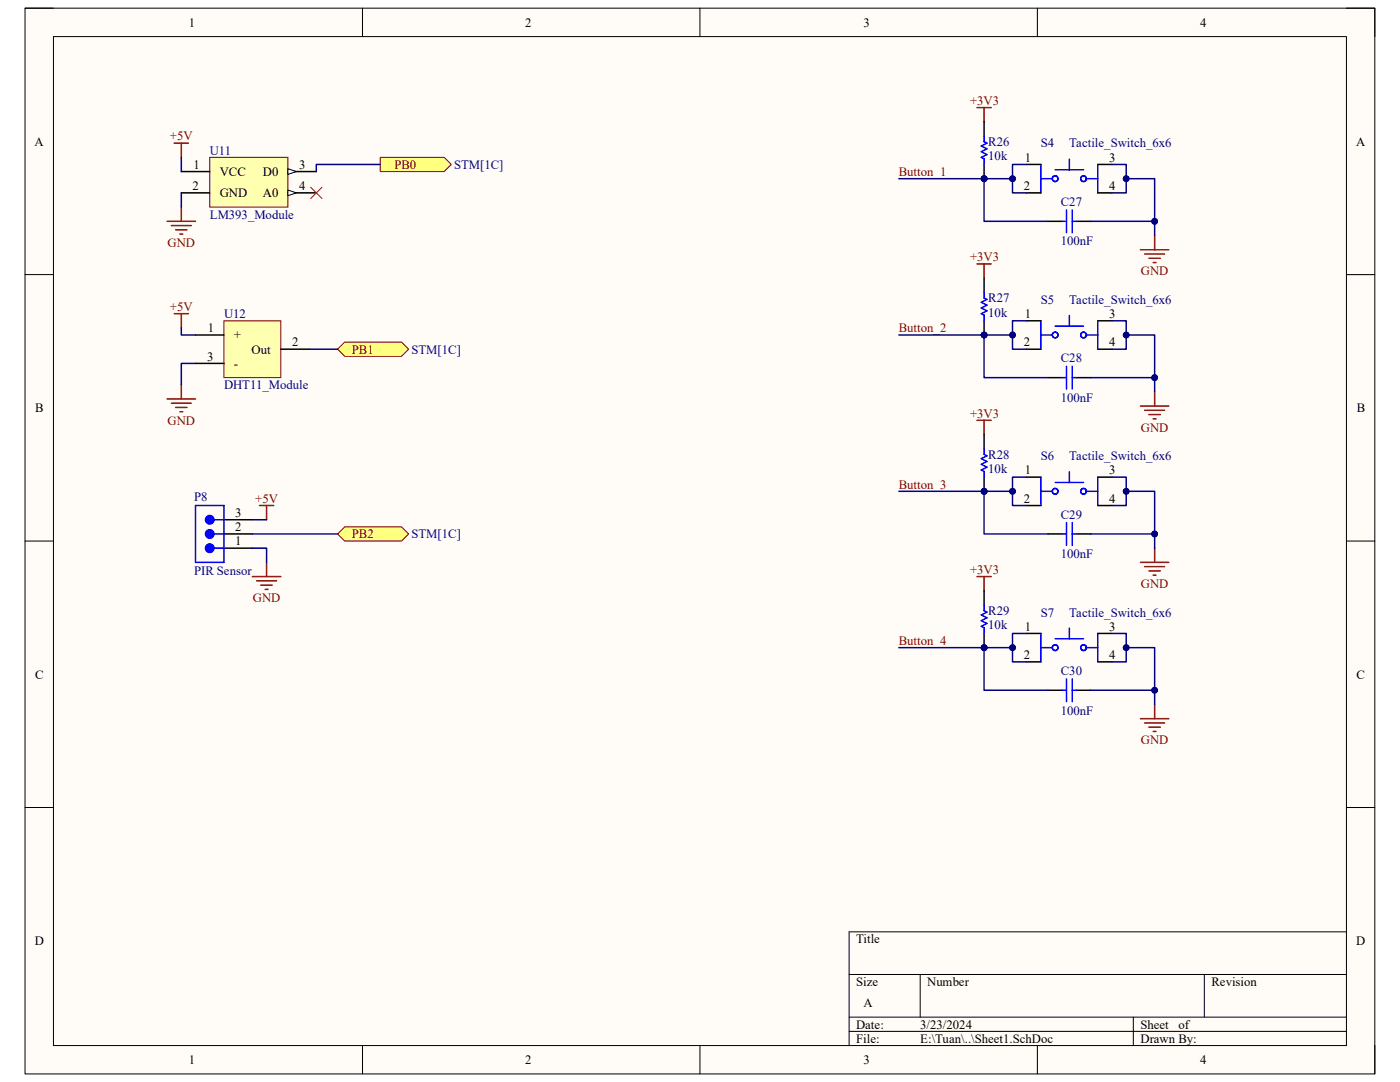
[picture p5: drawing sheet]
<svg xmlns="http://www.w3.org/2000/svg" width="279mm" height="216mm" viewBox="0 0 279 216" stroke-linecap="round" stroke-linejoin="round" font-family="sans-serif">
<path d="M5 1.6h269.4v212.7h-269.4z" fill-rule="evenodd" fill="#fffcf8"/>
<path d="M5 1.6h269.4v212.7h-269.4z" fill="none" stroke="#000" stroke-width=".2"/>
<path d="M10.7 7.3h258v201.3h-258z" fill-rule="evenodd" fill="#fffcf8"/>
<g fill="none" stroke="#000" stroke-width=".2">
<path d="M5 1.6h5.7M10.7 7.3h258v201.3h-258zM72.3 1.6v5.7M139.7 1.6v5.7M207 1.6v5.7M268.7 1.6h5.7v5.7M5 54.8h5.7M268.7 54.8h5.7M5 108h5.7M268.7 108h5.7M5 161.1h5.7M268.7 161.1h5.7"/>
<path d="M169.5 194.4h99.2M183.6 194.4v8.6M240.3 194.4v8.6M268.7 185.9h-99.2v22.7M72.3 208.6v5.7M139.7 208.6v5.7M169.5 203h99.2M169.5 205.8h99.2M207 208.6v5.7M226.2 203v5.6M274.4 208.6v5.7"/>
</g>
<path d="M41.9 31.4h15.6v9.9h-15.6z" fill-rule="evenodd" fill="#ffffb0"/>
<path d="M41.9 31.4h15.6v9.9h-15.6z" fill="none" stroke="#800000" stroke-width=".2"/>
<path d="M36.2 34.2h5.7M36.2 38.5h5.7M57.5 34.2h5.6" fill="none" stroke="#000" stroke-width=".3"/>
<path d="M57.5 33.7l1.7 .5-1.7 .6z" fill="#f8fcff"/>
<path d="M57.5 33.7l1.7 .5-1.7 .6z" fill="none" stroke="#000" stroke-width=".2"/>
<path d="M57.5 38.5h5.6" fill="none" stroke="#000" stroke-width=".3"/>
<path d="M57.5 37.9l1.7 .6-1.7 .6z" fill="#f8fcff"/>
<path d="M57.5 37.9l1.7 .6-1.7 .6z" fill="none" stroke="#000" stroke-width=".2"/>
<g fill="none" stroke="#800000" stroke-width=".3">
<path d="M34.8 28.6h2.8M36.2 28.6v2.8M195 21.5h2.8M196.4 21.5v2.8M33.4 44.2h5.6M34.2 45h4M35.1 45.9h2.2M35.9 46.7h.6M36.2 41.3v2.9M33.4 79.6h5.6M34.8 62.6h2.8M36.2 62.6v2.8"/>
<path d="M36.2 76.8v2.8M34.2 80.5h4M35.1 81.3h2.2M35.9 82.2h.6"/>
</g>
<path d="M62 37.4l2.3 2.2M64.3 37.4l-2.3 2.2" fill="none" stroke="#f00" stroke-width=".2"/>
<g fill="none" stroke="#00f" stroke-width=".3">
<path d="M207.7 35.7h2.3M207.7 32.8v5.7M210.6 33.9h5.6M213.4 31.8v2.1M216.8 35.7h2.3M219.1 32.8v5.7"/>
<circle cx="210.6" cy="35.7" r=".57"/>
<circle cx="216.2" cy="35.7" r=".57"/>
</g>
<path d="M204.9 32.8h2.8M204.9 38.5h2.8M219.1 32.8h2.8M219.1 38.5h2.8" fill="none" stroke="#000" stroke-width=".3"/>
<circle cx="196.4" cy="35.7" r=".57" fill="#000080"/>
<circle cx="196.4" cy="35.7" r=".57" fill="none" stroke="#000080" stroke-width=".2"/>
<path d="M196.4 32.8v2.9" fill="none" stroke="#000" stroke-width=".3"/>
<circle cx="196.4" cy="35.7" r=".57" fill="#000080"/>
<circle cx="196.4" cy="35.7" r=".57" fill="none" stroke="#000080" stroke-width=".2"/>
<path d="M196.4 24.3v2.8M209.2 44.2h2.8M214.8 44.2h2.9M204.9 64h2.8M204.9 69.7h2.8M219.1 64h2.8M219.1 69.7h2.8" fill="none" stroke="#000" stroke-width=".3"/>
<g fill="none" stroke="#00f" stroke-width=".3">
<path d="M196.4 27.1v1.2l.6 .3-1.2 .5 1.2 .6-1.2 .6 1.2 .5-1.2 .6 .6 .3v1.1M212 44.2h.8M212.8 41.9v4.5M214 41.9v4.5M214 44.2h.8M207.7 66.8h2.3M207.7 64v5.7M210.6 65.1h5.6M213.4 62.9v2.2M216.8 66.8h2.3M219.1 64v5.7"/>
<circle cx="210.6" cy="66.8" r=".57"/>
<circle cx="216.2" cy="66.8" r=".57"/>
</g>
<path d="M195 52.7h2.8M196.4 52.7v2.8M227.6 49.8h5.7M228.4 50.7h4M229.3 51.5h2.3M230.1 52.4h.6M230.4 47v2.8" fill="none" stroke="#800000" stroke-width=".3"/>
<circle cx="196.4" cy="66.8" r=".57" fill="#000080"/>
<circle cx="196.4" cy="66.8" r=".57" fill="none" stroke="#000080" stroke-width=".2"/>
<path d="M196.4 64v2.8" fill="none" stroke="#000" stroke-width=".3"/>
<circle cx="196.4" cy="66.8" r=".57" fill="#000080"/>
<circle cx="196.4" cy="66.8" r=".57" fill="none" stroke="#000080" stroke-width=".2"/>
<path d="M196.4 55.5v2.8M209.2 75.4h2.8M214.8 75.4h2.9M204.9 95.2h2.8M219.1 95.2h2.8M204.9 100.9h2.8M219.1 100.9h2.8" fill="none" stroke="#000" stroke-width=".3"/>
<g fill="none" stroke="#00f" stroke-width=".3">
<path d="M196.4 58.3v1.2l.6 .3-1.2 .5 1.2 .6-1.2 .6 1.2 .5-1.2 .6 .6 .3v1.1M212 75.4h.8M212.8 73.1v4.5M214 73.1v4.5M214 75.4h.8M207.7 98h2.3M207.7 95.2v5.7M210.6 96.3h5.6M213.4 94.1v2.2M216.8 98h2.3M219.1 95.2v5.7"/>
<circle cx="210.6" cy="98" r=".57"/>
<circle cx="216.2" cy="98" r=".57"/>
</g>
<path d="M230.4 78.2v2.8M195 83.9h2.8M196.4 83.9v2.8M227.6 81h5.7M228.4 81.9h4M229.3 82.7h2.3M230.1 83.6h.6" fill="none" stroke="#800000" stroke-width=".3"/>
<circle cx="196.4" cy="98" r=".57" fill="#000080"/>
<circle cx="196.4" cy="98" r=".57" fill="none" stroke="#000080" stroke-width=".2"/>
<path d="M196.4 95.2v2.8" fill="none" stroke="#000" stroke-width=".3"/>
<circle cx="196.4" cy="98" r=".57" fill="#000080"/>
<circle cx="196.4" cy="98" r=".57" fill="none" stroke="#000080" stroke-width=".2"/>
<path d="M196.4 86.7v2.8M209.2 106.5h2.8M214.8 106.5h2.9M204.9 126.4h2.8M204.9 132.1h2.8M219.1 126.4h2.8M219.1 132.1h2.8" fill="none" stroke="#000" stroke-width=".3"/>
<g fill="none" stroke="#00f" stroke-width=".3">
<path d="M196.4 89.5v1.2l.6 .3-1.2 .5 1.2 .6-1.2 .5 1.2 .6-1.2 .6 .6 .3v1.1M212 106.5h.8M212.8 104.3v4.5M214 104.3v4.5M214 106.5h.8M207.7 129.2h2.3M207.7 126.4v5.7M210.6 127.5h5.6M213.4 125.3v2.2M216.8 129.2h2.3M219.1 126.4v5.7"/>
<circle cx="210.6" cy="129.2" r=".57"/>
<circle cx="216.2" cy="129.2" r=".57"/>
</g>
<path d="M195 115.1h2.8M196.4 115.1v2.8M227.6 112.2h5.7M228.4 113.1h4M229.3 113.9h2.3M230.1 114.8h.6M230.4 109.4v2.8" fill="none" stroke="#800000" stroke-width=".3"/>
<circle cx="196.4" cy="129.2" r=".57" fill="#000080"/>
<circle cx="196.4" cy="129.2" r=".57" fill="none" stroke="#000080" stroke-width=".2"/>
<path d="M196.4 126.4v2.8" fill="none" stroke="#000" stroke-width=".3"/>
<circle cx="196.4" cy="129.2" r=".57" fill="#000080"/>
<circle cx="196.4" cy="129.2" r=".57" fill="none" stroke="#000080" stroke-width=".2"/>
<path d="M196.4 117.9v2.8M209.2 137.7h2.8M214.8 137.7h2.9" fill="none" stroke="#000" stroke-width=".3"/>
<path d="M196.4 120.7v1.2l.6 .2-1.2 .6 1.2 .6-1.2 .5 1.2 .6-1.2 .6 .6 .3v1.1M212 137.7h.8M212.8 135.5v4.5M214 135.5v4.5M214 137.7h.8" fill="none" stroke="#00f" stroke-width=".3"/>
<path d="M44.7 64h11.3v11.4h-11.3z" fill-rule="evenodd" fill="#ffffb0"/>
<path d="M44.7 64h11.3v11.4h-11.3z" fill="none" stroke="#800000" stroke-width=".2"/>
<path d="M39 66.8h5.7M39 72.5h5.7M56 69.7h5.7" fill="none" stroke="#000" stroke-width=".3"/>
<circle cx="41.9" cy="103.7" r=".85" fill="#00f"/>
<circle cx="41.9" cy="103.7" r=".85" fill="none" stroke="#00f" stroke-width=".3"/>
<circle cx="41.9" cy="109.4" r=".85" fill="#00f"/>
<circle cx="41.9" cy="109.4" r=".85" fill="none" stroke="#00f" stroke-width=".3"/>
<circle cx="41.9" cy="106.5" r=".85" fill="#00f"/>
<g fill="none" stroke="#00f" stroke-width=".3">
<path d="M39 100.9h5.7v11.3h-5.7zM42.7 106.5h2M42.7 109.4h2M42.7 103.7h2"/>
<circle cx="41.9" cy="106.5" r=".85"/>
</g>
<path d="M44.7 106.5h5.7M44.7 109.4h5.7M44.7 103.7h5.7" fill="none" stroke="#000" stroke-width=".3"/>
<path d="M50.4 115.1h5.6M51.2 115.9h4M51.8 100.9h2.8M52.1 116.8h2.2M52.9 117.6h.6M53.2 100.9v2.8M53.2 112.2v2.9M227.6 143.4h5.7M228.4 144.3h4M229.3 145.1h2.3M230.1 146h.6M230.4 140.6v2.8" fill="none" stroke="#800000" stroke-width=".3"/>
<path d="M75.9 31.4h12.7l1.5 1.4-1.5 1.4h-12.7z" fill-rule="evenodd" fill="#ffff80"/>
<path d="M75.9 31.4h12.7l1.5 1.4-1.5 1.4h-12.7z" fill="none" stroke="#800000" stroke-width=".2"/>
<path d="M67.4 69.7l1.4-1.4h11.3l1.5 1.4-1.5 1.4h-11.3z" fill-rule="evenodd" fill="#ffff80"/>
<path d="M67.4 69.7l1.4-1.4h11.3l1.5 1.4-1.5 1.4h-11.3z" fill="none" stroke="#800000" stroke-width=".2"/>
<path d="M68.8 105.1h11.3l1.5 1.4-1.5 1.5h-11.3l-1.4-1.5z" fill-rule="evenodd" fill="#ffff80"/>
<path d="M68.8 105.1h11.3l1.5 1.4-1.5 1.5h-11.3l-1.4-1.5z" fill="none" stroke="#800000" stroke-width=".2"/>
<path d="M36.2 31.4v2.8M36.2 38.5v2.8M196.4 35.7v8.5h12.8M36.2 65.4v1.4h2.8M39 72.5h-2.8v4.3" fill="none" stroke="#000080" stroke-width=".3"/>
<circle cx="196.4" cy="35.7" r=".57" fill="#000080"/>
<circle cx="196.4" cy="35.7" r=".57" fill="none" stroke="#000080" stroke-width=".2"/>
<path d="M224.8 35.7h5.6v8.5h-12.7" fill="none" stroke="#000080" stroke-width=".3"/>
<circle cx="230.4" cy="44.2" r=".57" fill="#000080"/>
<circle cx="230.4" cy="44.2" r=".57" fill="none" stroke="#000080" stroke-width=".2"/>
<circle cx="224.8" cy="35.7" r=".57" fill="#000080"/>
<circle cx="224.8" cy="35.7" r=".57" fill="none" stroke="#000080" stroke-width=".2"/>
<path d="M230.4 44.2v2.8" fill="none" stroke="#000080" stroke-width=".3"/>
<circle cx="230.4" cy="44.2" r=".57" fill="#000080"/>
<circle cx="230.4" cy="44.2" r=".57" fill="none" stroke="#000080" stroke-width=".2"/>
<path d="M196.4 66.8v8.6h12.8" fill="none" stroke="#000080" stroke-width=".3"/>
<circle cx="196.4" cy="66.8" r=".57" fill="#000080"/>
<circle cx="196.4" cy="66.8" r=".57" fill="none" stroke="#000080" stroke-width=".2"/>
<path d="M224.8 66.8h5.6v8.6h-12.7" fill="none" stroke="#000080" stroke-width=".3"/>
<circle cx="230.4" cy="75.4" r=".57" fill="#000080"/>
<circle cx="230.4" cy="75.4" r=".57" fill="none" stroke="#000080" stroke-width=".2"/>
<circle cx="224.8" cy="66.8" r=".57" fill="#000080"/>
<circle cx="224.8" cy="66.8" r=".57" fill="none" stroke="#000080" stroke-width=".2"/>
<path d="M230.4 75.4v2.8" fill="none" stroke="#000080" stroke-width=".3"/>
<circle cx="230.4" cy="75.4" r=".57" fill="#000080"/>
<circle cx="230.4" cy="75.4" r=".57" fill="none" stroke="#000080" stroke-width=".2"/>
<path d="M196.4 98v8.5h12.8" fill="none" stroke="#000080" stroke-width=".3"/>
<circle cx="196.4" cy="98" r=".57" fill="#000080"/>
<circle cx="196.4" cy="98" r=".57" fill="none" stroke="#000080" stroke-width=".2"/>
<path d="M224.8 98h5.6v8.5h-12.7" fill="none" stroke="#000080" stroke-width=".3"/>
<circle cx="230.4" cy="106.5" r=".57" fill="#000080"/>
<circle cx="230.4" cy="106.5" r=".57" fill="none" stroke="#000080" stroke-width=".2"/>
<circle cx="224.8" cy="98" r=".57" fill="#000080"/>
<circle cx="224.8" cy="98" r=".57" fill="none" stroke="#000080" stroke-width=".2"/>
<path d="M230.4 106.5v2.9" fill="none" stroke="#000080" stroke-width=".3"/>
<circle cx="230.4" cy="106.5" r=".57" fill="#000080"/>
<circle cx="230.4" cy="106.5" r=".57" fill="none" stroke="#000080" stroke-width=".2"/>
<path d="M196.4 129.2v8.5h12.8" fill="none" stroke="#000080" stroke-width=".3"/>
<circle cx="196.4" cy="129.2" r=".57" fill="#000080"/>
<circle cx="196.4" cy="129.2" r=".57" fill="none" stroke="#000080" stroke-width=".2"/>
<path d="M224.8 129.2h5.6v8.5h-12.7" fill="none" stroke="#000080" stroke-width=".3"/>
<circle cx="230.4" cy="137.7" r=".57" fill="#000080"/>
<circle cx="230.4" cy="137.7" r=".57" fill="none" stroke="#000080" stroke-width=".2"/>
<circle cx="224.8" cy="129.2" r=".57" fill="#000080"/>
<circle cx="224.8" cy="129.2" r=".57" fill="none" stroke="#000080" stroke-width=".2"/>
<path d="M230.4 137.7v2.9" fill="none" stroke="#000080" stroke-width=".3"/>
<circle cx="230.4" cy="137.7" r=".57" fill="#000080"/>
<circle cx="230.4" cy="137.7" r=".57" fill="none" stroke="#000080" stroke-width=".2"/>
<path d="M61.7 69.7h5.7M179.4 129.2h22.7" fill="none" stroke="#000080" stroke-width=".3"/>
<circle cx="202.1" cy="129.2" r=".57" fill="#000080"/>
<circle cx="202.1" cy="129.2" r=".57" fill="none" stroke="#000080" stroke-width=".2"/>
<circle cx="196.4" cy="129.2" r=".57" fill="#000080"/>
<circle cx="196.4" cy="129.2" r=".57" fill="none" stroke="#000080" stroke-width=".2"/>
<path d="M179.4 98h22.7" fill="none" stroke="#000080" stroke-width=".3"/>
<circle cx="202.1" cy="98" r=".57" fill="#000080"/>
<circle cx="202.1" cy="98" r=".57" fill="none" stroke="#000080" stroke-width=".2"/>
<circle cx="196.4" cy="98" r=".57" fill="#000080"/>
<circle cx="196.4" cy="98" r=".57" fill="none" stroke="#000080" stroke-width=".2"/>
<path d="M179.4 66.8h22.7" fill="none" stroke="#000080" stroke-width=".3"/>
<circle cx="202.1" cy="66.8" r=".57" fill="#000080"/>
<circle cx="202.1" cy="66.8" r=".57" fill="none" stroke="#000080" stroke-width=".2"/>
<circle cx="196.4" cy="66.8" r=".57" fill="#000080"/>
<circle cx="196.4" cy="66.8" r=".57" fill="none" stroke="#000080" stroke-width=".2"/>
<path d="M179.4 35.7h22.7" fill="none" stroke="#000080" stroke-width=".3"/>
<circle cx="202.1" cy="35.7" r=".57" fill="#000080"/>
<circle cx="202.1" cy="35.7" r=".57" fill="none" stroke="#000080" stroke-width=".2"/>
<circle cx="196.4" cy="35.7" r=".57" fill="#000080"/>
<circle cx="196.4" cy="35.7" r=".57" fill="none" stroke="#000080" stroke-width=".2"/>
<path d="M204.9 126.4h-2.8v5.7h2.8" fill="none" stroke="#000080" stroke-width=".3"/>
<circle cx="202.1" cy="129.2" r=".57" fill="#000080"/>
<circle cx="202.1" cy="129.2" r=".57" fill="none" stroke="#000080" stroke-width=".2"/>
<path d="M204.9 95.2h-2.8v5.7h2.8" fill="none" stroke="#000080" stroke-width=".3"/>
<circle cx="202.1" cy="98" r=".57" fill="#000080"/>
<circle cx="202.1" cy="98" r=".57" fill="none" stroke="#000080" stroke-width=".2"/>
<path d="M204.9 64h-2.8v5.7h2.8" fill="none" stroke="#000080" stroke-width=".3"/>
<circle cx="202.1" cy="66.8" r=".57" fill="#000080"/>
<circle cx="202.1" cy="66.8" r=".57" fill="none" stroke="#000080" stroke-width=".2"/>
<path d="M204.9 32.8h-2.8v5.7h2.8" fill="none" stroke="#000080" stroke-width=".3"/>
<circle cx="202.1" cy="35.7" r=".57" fill="#000080"/>
<circle cx="202.1" cy="35.7" r=".57" fill="none" stroke="#000080" stroke-width=".2"/>
<path d="M221.9 126.4h2.9v5.7h-2.9" fill="none" stroke="#000080" stroke-width=".3"/>
<circle cx="224.8" cy="129.2" r=".57" fill="#000080"/>
<circle cx="224.8" cy="129.2" r=".57" fill="none" stroke="#000080" stroke-width=".2"/>
<path d="M221.9 95.2h2.9v5.7h-2.9" fill="none" stroke="#000080" stroke-width=".3"/>
<circle cx="224.8" cy="98" r=".57" fill="#000080"/>
<circle cx="224.8" cy="98" r=".57" fill="none" stroke="#000080" stroke-width=".2"/>
<path d="M221.9 64h2.9v5.7h-2.9" fill="none" stroke="#000080" stroke-width=".3"/>
<circle cx="224.8" cy="66.8" r=".57" fill="#000080"/>
<circle cx="224.8" cy="66.8" r=".57" fill="none" stroke="#000080" stroke-width=".2"/>
<path d="M221.9 32.8h2.9v5.7h-2.9" fill="none" stroke="#000080" stroke-width=".3"/>
<circle cx="224.8" cy="35.7" r=".57" fill="#000080"/>
<circle cx="224.8" cy="35.7" r=".57" fill="none" stroke="#000080" stroke-width=".2"/>
<path d="M75.9 32.8h-12.8v1.4M50.4 109.4h2.8v2.8M50.4 103.7h2.8M50.4 106.5h17" fill="none" stroke="#000080" stroke-width=".3"/>
<g font-size="2.5">
<text x="37.7" y="5.3">1</text>
<text x="104.8" y="5.3">2</text>
<text x="172.3" y="5.3">3</text>
<text x="239.5" y="5.3">4</text>
<text x="6.9" y="29.1">A</text>
<text x="270.6" y="29.1">A</text>
<text x="38.6" y="33.7">1</text>
<text x="43.9" y="35.1">VCC</text>
<text x="52.5" y="35.1">D0</text>
<text x="59.7" y="33.7">3</text>
<text x="204.5" y="32.3">1</text>
<text x="221.4" y="32.3">3</text>
<text x="38.4" y="37.9">2</text>
<text x="43.9" y="39.4">GND</text>
<text x="52.5" y="39.4">A0</text>
<text x="59.7" y="37.9">4</text>
<text x="204.3" y="37.9">2</text>
<text x="221.4" y="37.9">4</text>
<text x="204.5" y="63.5">1</text>
<text x="221.4" y="63.5">3</text>
<text x="41.4" y="72">3</text>
<text x="41.4" y="66.3">1</text>
<text x="46.7" y="67.7">+</text>
<text x="50.2" y="70.6">Out</text>
<text x="58.3" y="69.1">2</text>
<text x="204.3" y="69.1">2</text>
<text x="221.4" y="69.1">4</text>
<text x="46.7" y="73.4">-</text>
<text x="7" y="82.3">B</text>
<text x="270.8" y="82.3">B</text>
<text x="204.5" y="94.7">1</text>
<text x="221.4" y="94.7">3</text>
<text x="204.3" y="100.3">2</text>
<text x="221.4" y="100.3">4</text>
<text x="46.9" y="106">2</text>
<text x="46.9" y="103.2">3</text>
<text x="46.9" y="108.8">1</text>
<text x="204.5" y="125.9">1</text>
<text x="221.4" y="125.9">3</text>
<text x="204.3" y="131.5">2</text>
<text x="221.4" y="131.5">4</text>
<text x="7" y="135.4">C</text>
<text x="270.7" y="135.4">C</text>
<text x="6.9" y="188.6">D</text>
<text x="170.9" y="188.2">Title</text>
<text x="270.7" y="188.6">D</text>
<text x="170.9" y="196.7">Size</text>
<text x="185" y="196.7">Number</text>
<text x="241.8" y="196.7">Revision</text>
<text x="172.3" y="201">A</text>
<text x="170.9" y="205.2">Date:</text>
<text x="170.9" y="208.1">File:</text>
<text x="183.6" y="205.2">3/23/2024</text>
<text x="183.7" y="208.1">E:\Tuan\..\Sheet1.SchDoc</text>
<text x="227.6" y="205.2">Sheet</text>
<text x="227.6" y="208.1">Drawn By:</text>
<text x="235.2" y="205.2">of</text>
<text x="37.7" y="212.3">1</text>
<text x="104.8" y="212.3">2</text>
<text x="172.3" y="212.3">3</text>
<text x="239.5" y="212.3">4</text>
</g>
<g font-size="2.5" fill="#800000">
<text x="193.6" y="20.9">+3V3</text>
<text x="33.9" y="28">+5V</text>
<text x="78.7" y="33.7">PB0</text>
<text x="179.4" y="35.1">Button_1</text>
<text x="33.4" y="49.3">GND</text>
<text x="193.6" y="52.1">+3V3</text>
<text x="227.7" y="54.9">GND</text>
<text x="33.9" y="62.1">+5V</text>
<text x="70.2" y="70.6">PB1</text>
<text x="179.4" y="66.3">Button_2</text>
<text x="193.6" y="83.3">+3V3</text>
<text x="33.4" y="84.7">GND</text>
<text x="227.7" y="86.1">GND</text>
<text x="50.9" y="100.3">+5V</text>
<text x="179.4" y="97.5">Button_3</text>
<text x="70.2" y="107.4">PB2</text>
<text x="193.6" y="114.5">+3V3</text>
<text x="227.7" y="117.3">GND</text>
<text x="50.5" y="120.2">GND</text>
<text x="179.4" y="128.7">Button_4</text>
<text x="227.7" y="148.5">GND</text>
</g>
<g font-size="2.5" fill="#000080">
<text x="197.2" y="29.2">R26</text>
<text x="207.7" y="29.4">S4</text>
<text x="213.4" y="29.4">Tactile_Switch_6x6</text>
<text x="41.9" y="30.9">U11</text>
<text x="90.6" y="33.7">STM[1C]</text>
<text x="197.2" y="32">10k</text>
<text x="211.7" y="41.1">C27</text>
<text x="41.9" y="43.6">LM393_Module</text>
<text x="211.7" y="49">100nF</text>
<text x="44.7" y="63.5">U12</text>
<text x="197.2" y="60.3">R27</text>
<text x="197.2" y="63.2">10k</text>
<text x="207.7" y="60.6">S5</text>
<text x="213.4" y="60.6">Tactile_Switch_6x6</text>
<text x="82.1" y="70.6">STM[1C]</text>
<text x="44.7" y="77.6">DHT11_Module</text>
<text x="211.7" y="72.3">C28</text>
<text x="211.7" y="80.2">100nF</text>
<text x="197.2" y="91.5">R28</text>
<text x="197.2" y="94.4">10k</text>
<text x="207.7" y="91.8">S6</text>
<text x="213.4" y="91.8">Tactile_Switch_6x6</text>
<text x="38.7" y="100">P8</text>
<text x="82.1" y="107.4">STM[1C]</text>
<text x="211.7" y="103.5">C29</text>
<text x="211.7" y="111.4">100nF</text>
<text x="38.7" y="114.8">PIR Sensor</text>
<text x="197.2" y="122.7">R29</text>
<text x="197.2" y="125.6">10k</text>
<text x="207.7" y="123">S7</text>
<text x="213.4" y="123">Tactile_Switch_6x6</text>
<text x="211.7" y="134.6">C30</text>
<text x="211.7" y="142.6">100nF</text>
</g>
</svg>
